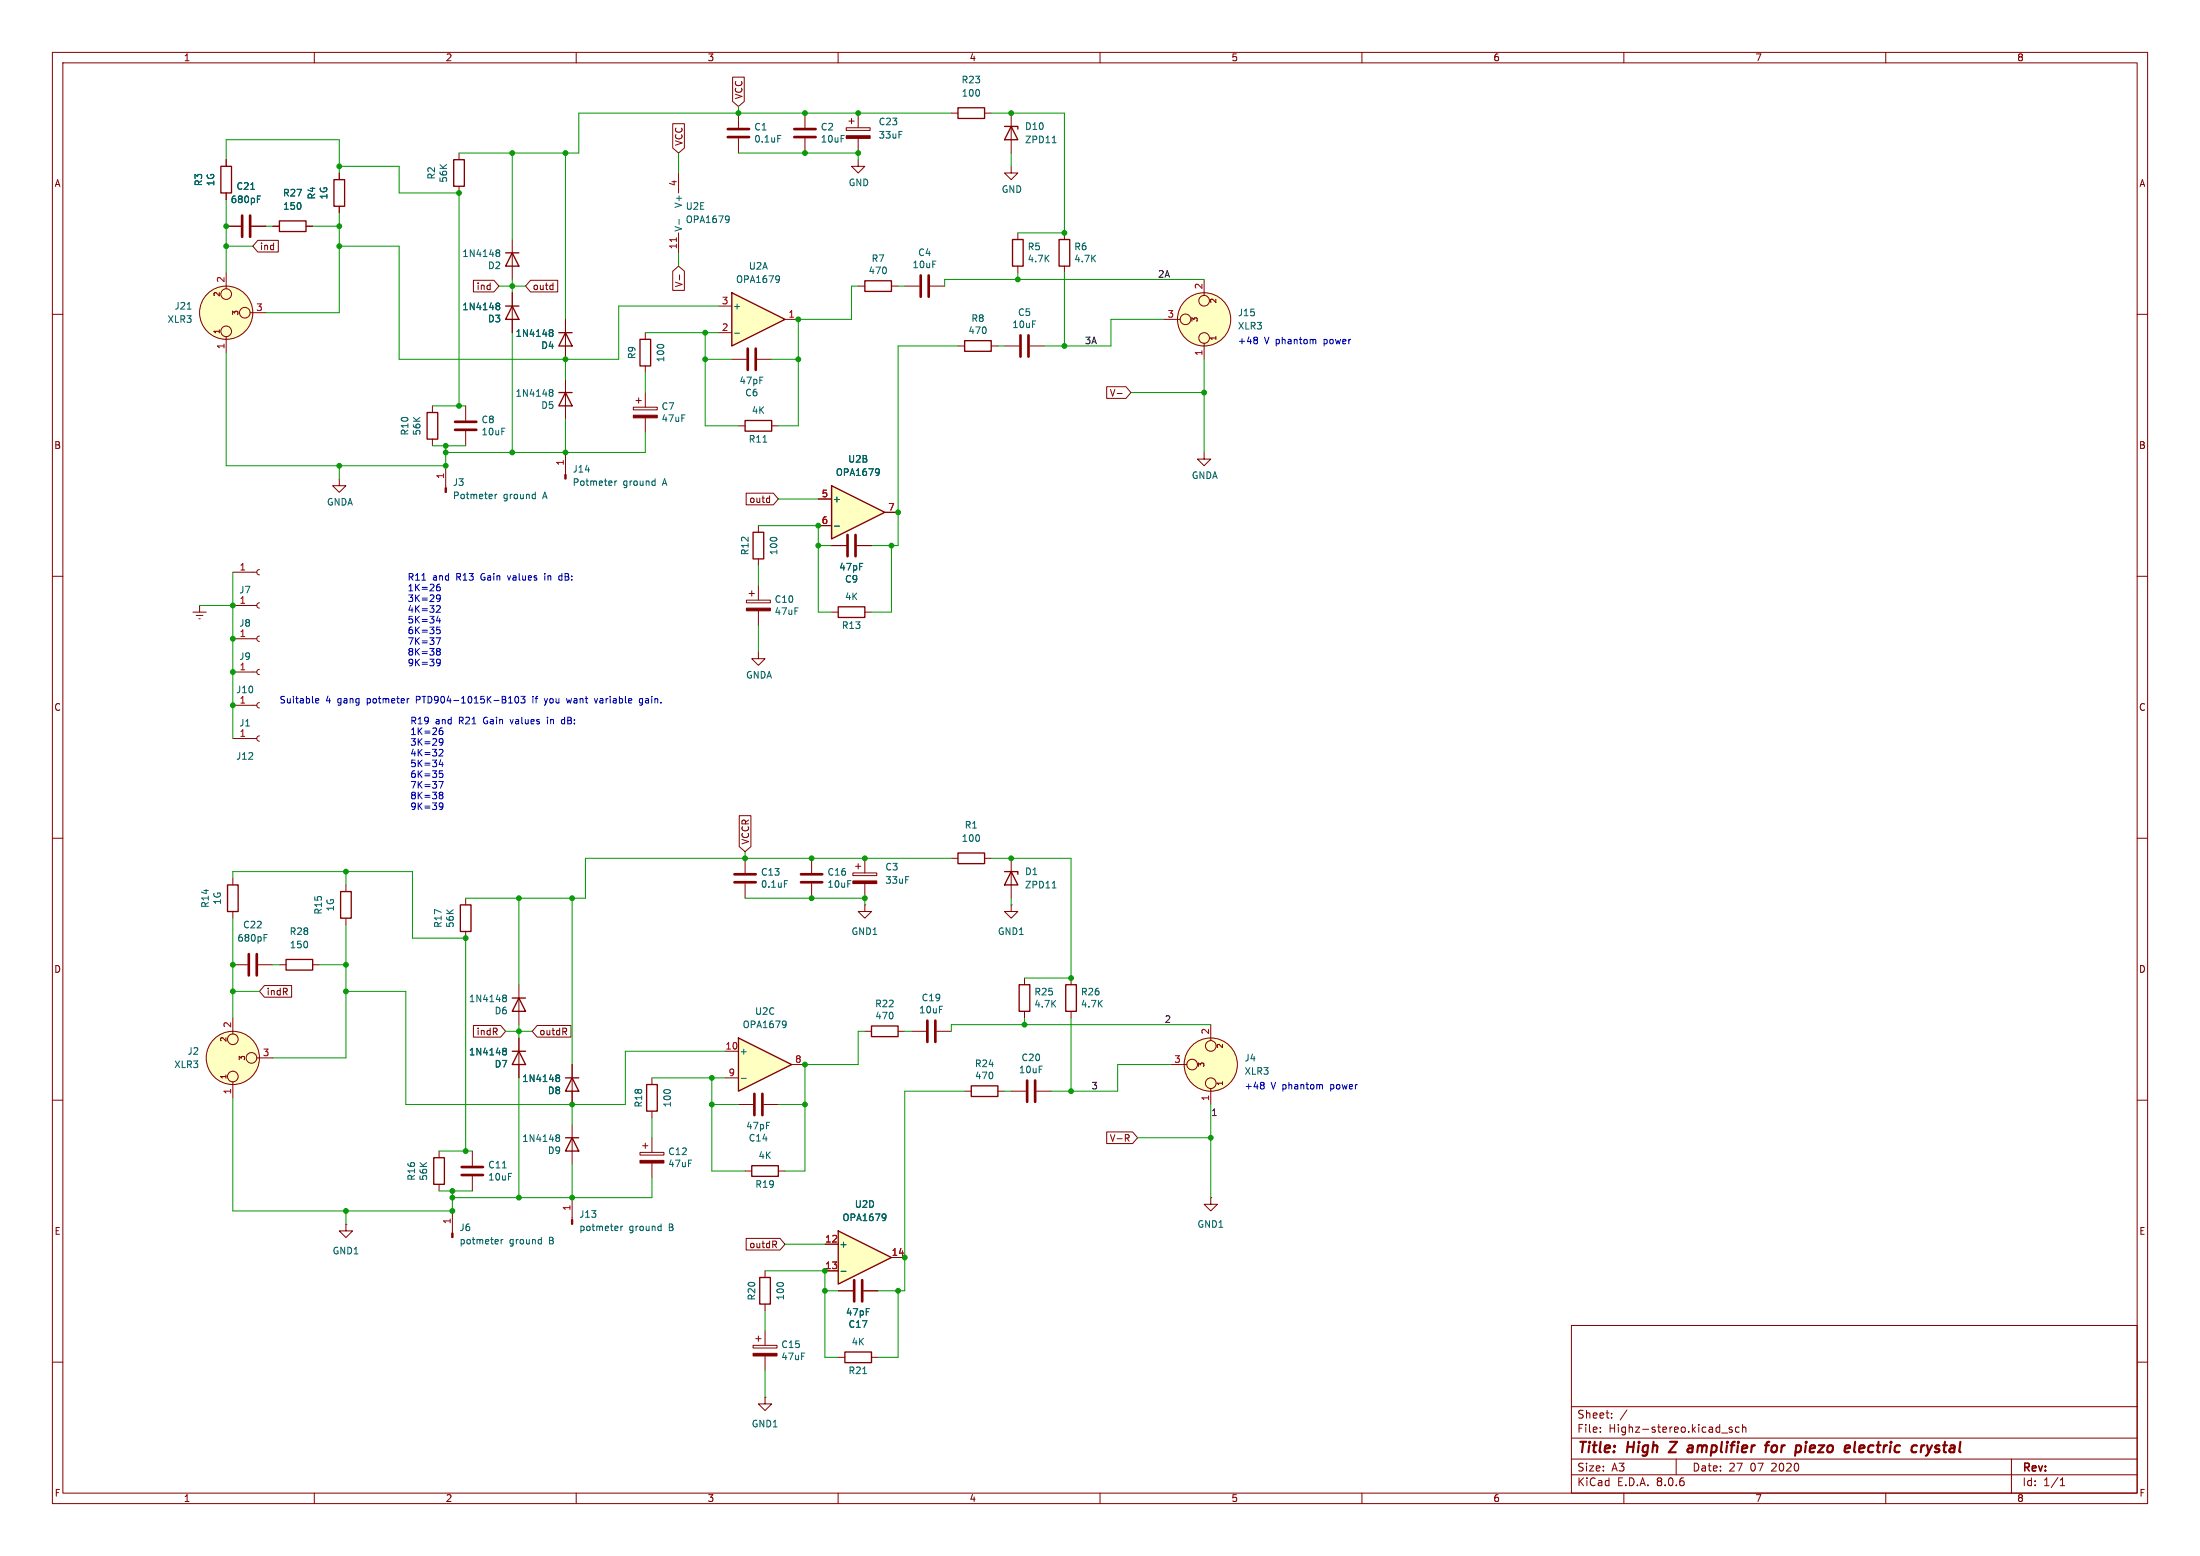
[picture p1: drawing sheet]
<svg xmlns="http://www.w3.org/2000/svg" width="420mm" height="297mm" viewBox="0 0 420 297" stroke-linecap="round" stroke-linejoin="round" font-family="sans-serif">
<g fill="none" stroke="#840000" stroke-width=".19">
<path d="M10 10h400v277h-400zM12 12h396v273h-396zM60 10v2M110 10v2M160 10v2M210 10v2M260 10v2M310 10v2M360 10v2M87.6 29.2v1.3M87.6 35.6v1.2M10 60h2"/>
<path d="M97.8 45.7v7.6M97.8 55.9v7.6M408 60h2M120.9 77.7h4.6v.5h-4.6zM121.4 76.5h1M121.9 75.9v1.1M123.2 63.5v1.3M123.2 69.9v1.2M123.2 74.9v2.8M123.2 79.8v2.8M64.8 91.4v1.3h1.2l-1.2 1.3-1.3-1.3h1.3M141 81.3h1.2"/>
<path d="M147.3 81.3h1.3M10 110h2M36.8 116.8h2.6M37.5 117.5h1.2M38 118.1h.2M38.1 115.6v1.2M44.4 109.2h4.6M44.4 115.6h4.6M49.5 108.7l-.3 .2-.2 .3 .2 .4 .3 .1M49.5 115.1l-.3 .1-.2 .4 .2 .3 .3 .2M408 110h2M44.4 121.9h4.6"/>
<path d="M49.5 121.4l-.3 .2-.2 .3 .2 .4 .3 .1M10 160h2M408 160h2M10 210h2M141 210.8h2.8M145.8 210.8h2.8M408 210h2M142.2 223.5h1.3M148.6 223.5h1.3M10 260h2M143.8 256.8h4.5v.5h-4.5zM144.3 255.5h1"/>
<path d="M144.8 255v1M146 242.6v1.2M146 248.9v1.3M146 254v2.8M146 258.8v2.8M160 246.4h2.8M160 259.1h1.3M164.8 246.4h2.8M166.4 259.1h1.2M300 253h108v32h-108zM408 260h2M146 266.7v1.3h1.3l-1.3 1.2-1.2-1.2h1.2"/>
<path d="M146 266.7h.1M300 278.5h108M300 274.5h108M300 268.5h108M305.5 273.2v.2M305.5 272.5v.1M307.7 270.5v.2M307.7 269.8v.1M310.6 269.1l-1.3 1.9M320 278.5v3M328.7 273.5h1.1M330.7 272.5l-.4-.1-.2 .2 .1 .2 .5 .2v.3h-.6"/>
<path d="M332 272.5l-.4-.1-.3 .3 .1 .6h.6M332.7 272.5l.2-.1 .3 .1 .1 .9M332.7 271.9v1.5M384 278.5v6.5M60 285v2M110 285v2M160 285v2M210 285v2M260 285v2M300 281.5h108M310 285v2M360 285v2"/>
<path d="M393.3 283.6h.9M393.3 282.5l.4-.4v1.5"/>
</g>
<g fill="none" stroke="#840000" stroke-width=".4">
<path d="M320.2 275.2l-1.6 2h1.3M322.5 275.9l.6 .1M323.1 277.1l-.7 .1M323.2 276.3l-.7 .1M336.9 275.9h.8M337.8 275.2l-.4 .1-.1 .2-.2 1.7M338.9 275.9a.62 .62 0 0 0-.7 .4v.7a.52 .52 0 0 0 .8 .1M344.7 275.9l-.1 1.3M344.8 275.2v.2M355.7 275.9l-.6 .1-.2 .9 .2 .3h.4M355.9 276.3l-1 .2M367.4 275.9l-.4 .1"/>
<path d="M367.9 275.9l.3 1.3M368.2 277.2l-.3 .5-.3 .2M368.8 275.9l-.6 1.3"/>
</g>
<path d="M86.6 30.5h2v5.1h-2zM96.5 48.3h2.6M96.5 58.4h2.6M97.8 48.3l1.3 2.5h-2.6zM97.8 58.4l1.3 2.6h-2.6zM122.2 64.8h2v5.1h-2zM142.2 80.3h5.1v2h-5.1zM143.5 222.5h5.1v2h-5.1zM145 243.8h2.1v5.1h-2.1zM161.3 258.1h5.1v2h-5.1z" fill="none" stroke="#840000" stroke-width=".25"/>
<path d="M94.8 48.2h.1M94.8 47.8l.4-.1 .1 .1 .1 .2-.2 .2M94.8 57.9h.4l.1 .1 .1 .2-.2 .2M94.8 58.3l.1 .1M94.9 48.2h.3M94.9 48.2l-.1 .1M94.9 58.4h.3M94.9 58.4l-.1 .1M95.2 48.2l.2 .3-.1 .3-.1 .2-.4-.1M95.2 58.4l.2 .2-.1 .4-.1 .1h-.4M145.7 84.4h.7M164.7 262.2h.7" fill="none" stroke="#006464" stroke-width=".19"/>
<g fill="#840000" stroke="#840000" stroke-width=".19">
<path d="M120.9 79.2h4.6v.6h-4.6z"/>
<path d="M143.8 258.3h4.5v.5h-4.5z"/>
</g>
<path d="M144 208.8v4.1M145.5 208.8v4.1M163.1 244.3v4.1M164.6 244.3v4.1" fill="none" stroke="#840000" stroke-width=".51"/>
<path d="M160 234.9l10.2 5.1-10.2 5.1z" fill="#ffffc2"/>
<g fill="none" stroke="#840000" stroke-width=".25">
<path d="M42.2 31.8h2v5h-2zM63.8 34.3h2v5.1h-2zM182.9 20.6h5.1v2h-5.1zM191.8 24.1h2.5v.5M193 24.1l1.3 2.6h-2.5zM53.3 42.2h5.1v2h-5.1zM165.1 53.6h5.1v2h-5.1zM193.3 45.7h2v5.1h-2zM202.2 45.7h2v5.1h-2zM81.5 78.7h2.1v5.1h-2.1zM106.7 63.5h2.5M106.7 74.9h2.5"/>
<path d="M107.9 63.5l1.3 2.5h-2.5zM107.9 74.9l1.3 2.6h-2.5zM184.1 65h5.1v2.1h-5.1zM143.8 101.6h2v5.1h-2zM65 170.2h2.1v5.1h-2.1zM107.9 217.2h2.6M109.2 217.2l1.3 2.5h-2.6zM82.8 221h2v5.1h-2zM160 234.9l10.2 5.1-10.2 5.1z"/>
</g>
<g fill="none" stroke="#840000" stroke-width=".19">
<path d="M43.2 30.5v1.3M43.2 36.8v1.3M64.8 33v1.3M64.8 39.4v1.2M129.5 33v3.8M141 21.6v2.8M141 26.4v2.8M153.7 21.6v2.8M153.7 26.4v2.8M161.5 24.4h4.6v.5h-4.6zM162.1 23.1h1M162.6 22.6v1"/>
<path d="M163.8 30.5v1.3h1.3l-1.3 1.2-1.2-1.2h1.2M163.8 21.6v2.8M163.8 26.4v2.8M181.6 21.6h1.3M188 21.6h1.2M193 31.8v1.2h1.3l-1.3 1.3-1.2-1.3h1.2M193 21.6v7.6M43.2 52.1v3M43.2 43.2h2.8M47.8 59.7h3M48 43.2h2.8M52.1 43.2h1.2"/>
<path d="M58.4 43.2h1.3M129.5 44.5v3.8M163.8 54.6h1.3M170.2 54.6h1.2M172.7 54.6h2.8M177.5 54.6h2.8M194.3 44.5v1.2M194.3 50.8v1.3M203.2 44.5v1.2M203.2 50.8v1.3M229.9 53.3v3.1M43.2 64.3v3"/>
<path d="M82.5 77.5v1.2M88.9 77.5v2.8M107.9 61v7.6M107.9 72.4v7.6M182.9 66h1.2M189.2 66h1.3M191.8 66h2.8M196.6 66h2.8M222.2 61h3.1M229.9 65.5v3.1M82.5 83.8v1.3M88.9 82.3v2.8"/>
<path d="M229.9 86.4v1.2h1.2l-1.2 1.3-1.3-1.3h1.3M144.8 100.3v1.3M144.8 106.7v1.3M158.7 104.1h2.8M163.6 104.1h2.8M66 168.9v1.3M66 175.3v1.2M231.1 195.6v3M83.8 219.7v1.3M109.2 214.6v7.6M193 208.3h2.8M197.9 208.3h2.8"/>
<path d="M223.5 203.2h3.1M231.1 207.8v3M66 233.7v1.2h1.3l-1.3 1.3-1.2-1.3h1.2M66 233.7h.1M83.8 226.1v1.2M86.4 231.1v4.3M157.5 237.5h2.5M231.1 228.6v1.3h1.3l-1.3 1.2-1.2-1.2h1.2M231.1 228.6h.1M157.5 242.6h2.5M170.2 240h2.5"/>
<circle cx="43.2" cy="59.7" r="5.1"/>
<circle cx="43.2" cy="56.1" r="1.02"/>
<circle cx="46.7" cy="59.7" r="1.02"/>
<circle cx="229.9" cy="57.4" r="1.02"/>
<circle cx="43.2" cy="63.2" r="1.02"/>
<circle cx="226.3" cy="61" r="1.02"/>
<circle cx="229.9" cy="61" r="5.1"/>
<circle cx="229.9" cy="64.5" r="1.02"/>
<circle cx="231.1" cy="199.6" r="1.02"/>
<circle cx="227.6" cy="203.2" r="1.02"/>
<circle cx="231.1" cy="203.2" r="5.1"/>
<circle cx="231.1" cy="206.8" r="1.02"/>
</g>
<g fill="none" stroke="#006464" stroke-width=".19">
<path d="M47.9 36.1h.7M49.1 38h.5M49.1 37.4h.6M148.5 25.9h.6M200.9 27.2h.7M35.8 59h.7M129.6 41.9v.9M139 41.2l.2 .3-.2 .9M139.2 41.8l-.2 .2M105 63.4l.1 .1M105 63l.3-.1 .2 .2 .1 .1-.3 .3M105 74.4h.3l.2 .1 .1 .2-.3 .2"/>
<path d="M105 74.9h.1M105.1 63.5h.2M105.1 63.5h-.1M105.1 74.9h.2M105.1 74.9l-.1 .1M105.3 63.5l.3 .2-.1 .4-.2 .1-.3-.1M105.3 74.9l.3 .3-.1 .3-.2 .1h-.3M106.2 217.1l.2 .1M106.2 216.7l.4-.1 .2 .1v.2l-.2 .3M106.4 217.2h.2M106.4 217.2h-.2M106.6 217.2l.2 .2v.4l-.2 .1-.4-.1"/>
<path d="M95.7 236.6v.8M96 236.6l-.3 .2M103.2 236.6h.1M103.3 236.2v1.2M103.3 237.4h-.1M168.9 231.7l.2 .3-.2 .9M169.1 232.3l-.2 .2M160.5 242.7h1"/>
</g>
<g fill="none" stroke="#840000" stroke-width=".51">
<path d="M138.9 26.2h4.1M138.9 24.6h4.1M151.6 26.2h4.1M151.6 24.6h4.1M46.2 41.1v4.1M47.8 41.1v4.1M175.8 52.6v4M177.3 52.6v4M194.8 64v4.1M196.3 64v4.1M86.9 82h4M86.9 80.5h4"/>
<path d="M161.8 102.1v4.1M163.3 102.1v4.1M196.1 206.2v4.1M197.6 206.2v4.1"/>
</g>
<path d="M129.1 45.4v.7" fill="none" stroke="#a90000" stroke-width=".19"/>
<g fill="#ffffc2" stroke="#ffffc2" stroke-width=".19">
<circle cx="231.1" cy="203.2" r="5.1"/>
<circle cx="43.2" cy="59.7" r="5.1"/>
<circle cx="229.9" cy="61" r="5.1"/>
</g>
<g fill="#840000" stroke="#840000" stroke-width=".19">
<path d="M161.5 25.9h4.6v.5h-4.6z"/>
<path d="M86.2 235.4h.3v.8h-.3z"/>
</g>
<path d="M139.7 55.9l10.2 5.1-10.2 5z" fill="#ffffc2"/>
<path d="M139.7 55.9l10.2 5.1-10.2 5z" fill="none" stroke="#840000" stroke-width=".25"/>
<path d="M137.2 58.4h2.5M137.2 63.5h2.5M149.9 61h2.5M90.2 219.7v2.8M90.2 224.5v2.8" fill="none" stroke="#840000" stroke-width=".19"/>
<path d="M148.6 52.6l.2 .3-.2 .9M148.8 53.2l-.2 .2M140.2 63.6h1M95.9 222.9h.7" fill="none" stroke="#006464" stroke-width=".19"/>
<path d="M88.1 224.3h4.1M88.1 222.8h4.1" fill="none" stroke="#840000" stroke-width=".51"/>
<path d="M158.7 92.7l10.2 5.1-10.2 5.1z" fill="#ffffc2"/>
<g fill="none" stroke="#840000" stroke-width=".25">
<path d="M158.7 92.7l10.2 5.1-10.2 5.1zM160 115.8h5.1v2.1h-5.1zM87.9 172.7h2v5.1h-2zM182.9 162.8h5.1v2h-5.1zM54.6 183.1h5.1v2.1h-5.1zM97.8 190.5h2.5M99.1 190.5l1.2 2.5h-2.5zM194.6 188h2v5h-2zM203.5 188h2v5h-2zM97.8 200.7h2.5M99.1 200.7l1.2 2.5h-2.5zM107.9 205.7h2.6"/>
<path d="M109.2 205.7l1.3 2.6h-2.6zM123.4 207h2.1v5.1h-2.1zM185.4 207.3h5.1v2h-5.1z"/>
</g>
<g fill="none" stroke="#840000" stroke-width=".19">
<path d="M139.7 68.6h2.8M144.5 68.6h2.8M85.1 88.9v4.2M107.9 86.4v4.2M156.2 95.3h2.5M168.9 97.8h2.5M142.5 114.6h4.6v.5h-4.6zM143 113.3h1M143.5 112.8v1M144.8 111.8v2.8M144.8 116.6v2.8M156.2 100.3h2.5"/>
<path d="M158.7 116.8h1.3M165.1 116.8h1.3M44.4 128.3h4.6M44.4 134.6h4.6M49.5 127.8l-.3 .1-.2 .4 .2 .3 .3 .2M49.5 134.1l-.3 .2-.2 .3 .2 .4 .3 .1M44.4 141h4.6M49.5 140.5l-.3 .1-.2 .4 .2 .3 .3 .2M88.9 171.5v1.2M88.9 177.8v1.3M142.2 163.8v2.8M142.2 168.7v2.8"/>
<path d="M154.9 163.8v2.8M154.9 168.7v2.8M162.8 166.6h4.6v.5h-4.6zM163.3 165.4h1M163.8 164.8v1.1M165.1 172.7v1.3h1.3l-1.3 1.3-1.3-1.3h1.3M165.1 172.7h.1M165.1 163.8v2.8M165.1 168.7v2.8M181.6 163.8h1.3M188 163.8h1.2M193 172.7v1.3h1.3l-1.3 1.3-1.2-1.3h1.2"/>
<path d="M193 172.7h.1M44.4 184.2h2.8M44.4 194.3v3.1M49.3 184.2h2.8M53.3 184.2h1.3M59.7 184.2h1.3M99.1 188v7.6M99.1 198.1v7.6M195.6 186.7v1.3M195.6 193v1.3M204.5 186.7v1.3M204.5 193v1.3"/>
<path d="M44.4 206.5v3.1M49 201.9h3.1M109.2 203.2v7.6M122.2 220h4.5v.5h-4.5zM122.7 218.7h1M123.2 218.2v1M124.5 205.7v1.3M124.5 212.1v1.3M124.5 217.2v2.8M184.1 208.3h1.3M190.5 208.3h1.3M109.2 228.6v4.2"/>
<path d="M124.5 222v2.8"/>
<circle cx="44.4" cy="198.4" r="1.02"/>
<circle cx="44.4" cy="201.9" r="5.1"/>
<circle cx="44.4" cy="205.5" r="1.02"/>
<circle cx="48" cy="201.9" r="1.02"/>
</g>
<g fill="none" stroke="#006464" stroke-width=".19">
<path d="M94.5 94.3v.9M94.9 94.3l-.4 .3M102.1 94.3l.1 .1M102.2 93.9v1.3M102.2 95.1l-.1 .1M117.4 91.8v.9M117.7 91.8l-.3 .2M124.9 91.8l.2 .1M125.1 91.4v1.3M125.1 92.6l-.2 .1M167.6 89.5l.3 .2-.2 .9M167.9 90l-.3 .3"/>
<path d="M159.3 100.4h.9M50.4 179h.4M50.4 178.4h.6M149.7 168.1h.7M96.1 190l.3-.1 .2 .2 .1 .1-.3 .3M96.1 190.4l.1 .1M96.2 190.5h.2M96.2 190.5h-.1M96.4 190.5l.3 .2-.1 .4-.2 .1-.3-.1M96.1 200.6h.1M96.1 200.2l.3-.1 .2 .1 .1 .2-.3 .2M96.2 200.6h.2"/>
<path d="M96.2 200.6l-.1 .1M96.4 200.6l.3 .3-.1 .3-.2 .2-.3-.1M106.2 205.2h.4l.2 .1v.2l-.2 .2M106.2 205.7h.2M106.4 205.7h.2M106.4 205.7l-.2 .1M106.6 205.7l.2 .3v.3l-.2 .1h-.4M118.5 234v.9M118.9 234l-.4 .3M126.1 234l.1 .1M126.2 233.6v1.3M126.2 234.8l-.1 .1"/>
</g>
<path d="M142.7 66.5v4.1M144.3 66.5v4.1M140.2 168.4h4.1M140.2 166.9h4.1M152.9 168.4h4.1M152.9 166.9h4.1M47.5 182.1v4.1M49 182.1v4.1" fill="none" stroke="#840000" stroke-width=".51"/>
<g fill="#840000" stroke="#840000" stroke-width=".19">
<path d="M109.1 232.8h.2v.9h-.2z"/>
<path d="M162.8 168.1h4.6v.6h-4.6z"/>
<path d="M142.5 116.1h4.6v.5h-4.6z"/>
<path d="M85 93.1h.2v.9h-.2z"/>
<path d="M122.2 221.5h4.5v.5h-4.5z"/>
<path d="M107.8 90.6h.3v.8h-.3z"/>
</g>
<circle cx="44.4" cy="201.9" r="5.1" fill="#ffffc2" stroke="#ffffc2" stroke-width=".19"/>
<path d="M141 198.1l10.1 5.1-10.1 5.1z" fill="#ffffc2"/>
<path d="M43.4 168.9h2.1v5.1h-2.1zM191.8 166.4h2.5v.5M193 166.4l1.3 2.5h-2.5zM141 198.1l10.1 5.1-10.1 5.1zM166.4 195.8h5v2.1h-5z" fill="none" stroke="#840000" stroke-width=".25"/>
<g fill="none" stroke="#840000" stroke-width=".19">
<path d="M139.9 14.7h2.2v4.7l-1.1 .9-1.1-.9zM43.2 30.5v1.3M43.2 36.8v1.3M64.8 33v1.3M64.8 39.4v1.2M128.4 23.6h2.3v4.7l-1.2 .9-1.1-.9zM43.2 43.2h2.8M48 43.2h2.8M49.2 45.9h3.9v2.2h-3.9l-.9-1.1zM52.1 43.2h1.2M58.4 43.2h1.3M90.4 53.5h3.9l.9 1.1-.9 1.1h-3.9z"/>
<path d="M97.8 55.9v2.5M101.3 53.5h5.2v2.2h-5.2l-1-1.1zM105.4 54.4l.2 .1M105.6 54v1.3M105.6 55.2l-.2 .1M128.4 51.8l1.1-1 1.2 1v3.6h-2.3zM129.7 52.5v.9M97.8 61v2.5M107.9 61v2.5M107.9 66v2.6M211.3 73.8h3.6l1 1.1-1 1.1h-3.6zM213.3 75.1h.9"/>
<path d="M142.4 94.1h5.2l1 1.2-1 1.1h-5.2zM146.8 95.1h.1M146.9 94.7v1.2M146.9 95.9h-.1M156.2 95.3h2.5M168.9 97.8h2.5M156.2 100.3h2.5M158.7 104.1h2.8M163.6 104.1h2.8M144.8 124.5v1.2h1.2l-1.2 1.3-1.3-1.3h1.3M141.1 155.7h2.3v5.9l-1.2 1-1.1-1zM44.4 167.6v1.3"/>
<path d="M44.4 174v1.3M193 163.8v7.7M50.5 188.1h5.2v2.2h-5.2l-1-1.1zM90.4 195.7h5.2l.9 1.2-.9 1.1h-5.2zM99.1 198.1v2.6M102.6 195.7h6.4v2.3h-6.4l-1-1.1zM107.7 196.9l.5 .6M108.1 196.4v.4M165.1 196.9h1.3M171.4 196.9h1.3M174 196.9h2.8M178.8 196.9h2.8"/>
<path d="M99.1 203.2v2.5M109.2 203.2v2.5M109.2 208.3v2.5M138.4 200.7h2.6M138.4 205.7h2.6M151.1 203.2h2.6M211.3 216.1h4.9l1 1.1-1 1.1h-4.9zM215.1 217.2l.5 .6M215.3 216.6l.3 .2-.1 .3-.2 .1M142.4 236.4h6.5l1 1.1-1 1.1h-6.5zM147.8 237.6l.4 .6M148.2 237v.4"/>
<path d="M157.5 237.5h2.5M157.5 242.6h2.5M160 246.4h2.8M164.8 246.4h2.8M170.2 240h2.5"/>
</g>
<g fill="none" stroke="#006464" stroke-width=".19">
<path d="M47.9 36.1h.7M49.1 38h.5M49.1 37.4h.6M94.8 58.3l.1 .1M94.8 57.9h.4l.1 .1 .1 .2-.2 .2M94.9 58.4h.3M94.9 58.4l-.1 .1M95.2 58.4l.2 .2-.1 .4-.1 .1h-.4M105 63.4l.1 .1M105 63l.3-.1 .2 .2 .1 .1-.3 .3M105.1 63.5h.2M105.1 63.5h-.1"/>
<path d="M105.3 63.5l.3 .2-.1 .4-.2 .1-.3-.1M167.6 89.5l.3 .2-.2 .9M167.9 90l-.3 .3M159.3 100.4h.9M200.9 169.5h.7M149.8 194.9l.3 .2-.2 .9M150.1 195.4l-.3 .3M96.1 200.6h.1M96.1 200.2l.3-.1 .2 .1 .1 .2-.3 .2M96.2 200.6h.2M96.2 200.6l-.1 .1M96.4 200.6l.3 .3-.1 .3-.2 .2-.3-.1"/>
<path d="M106.2 205.2h.4l.2 .1v.2l-.2 .2M106.2 205.7h.2M106.4 205.7h.2M106.4 205.7l-.2 .1M106.6 205.7l.2 .3v.3l-.2 .1h-.4M141.5 205.8h1M168.9 231.7l.2 .3-.2 .9M169.1 232.3l-.2 .2M160.5 242.7h1"/>
</g>
<path d="M177 194.8v4.1M178.6 194.8v4.1" fill="none" stroke="#840000" stroke-width=".51"/>
<g fill="none" stroke="#0000c2" stroke-width=".19">
<path d="M239.6 64.4h.3l.2 .2-.3 .3M239.6 64.9h.2M239.8 64.9l.3 .2v.3l-.3 .2h-.2M251 64.8l.2 .2v.6M80.5 110.7h.8M83.4 112.1l.4-.1 .3 .2-.2 .5-.3 .1-.2-.1M83.4 113.7l.4-.1 .3 .2a.84 .84 0 0 1-.4 1h-.3M83.4 115.7l.4-.1 .3 .4-.8 .9h.8M83.4 119.7h.6M83.6 117.6l-.3 .9h.8M83.7 111.5l-.3 .3M83.9 118.1v.8"/>
<path d="M84.1 114.1l-.3 .2-.4-.1M104 109.5v.1M104 109.9v.8M107.2 109.9h-.3l-.2 .2v.5l.5 .1M60.3 133.8l.6-.2-.1-.2-.4-.1-.1 .2v.6h.5M78.1 133.3l-.2 .1M83.3 121.7h.8l-.5 1.3M83.4 120.2h.4l.3 .2-.2 .5h-.5M83.4 123.9l.2-.1h.3l.2 .3-.3 .2M83.4 125.9l.4-.1 .3 .3a.84 .84 0 0 1-.4 1h-.3M83.4 124.2l.2 .1M83.6 124.3h.2"/>
<path d="M83.6 124.3l-.2 .1M83.8 124.3l.3 .3-.1 .3-.2 .1-.4-.1M83.9 139.5l.4-.1 .3 .3-.2 .5h-.3l-.2-.1M84.1 126.4l-.3 .2-.4-.1M84.2 138.9l-.3 .3M97.1 134.2h.7M97.3 133.1l.1-.2v1.3M98.5 133l.1-.1a.68 .68 0 0 1 .4 .7 .68 .68 0 0 1-.4 .6 .84 .84 0 0 1-.1-1.2zM99.4 132.9h.8l-.4 .5 .4 .1v.6l-.2 .1-.6-.1M101.7 132.9v.1M101.7 133.3v.9M103.9 133.3l.3 .9"/>
<path d="M104.2 134.2l-.3 .4M104.5 136.9v.1M104.5 137.3v.9M104.5 133.3l-.3 .9M107.7 137.3h-.3l-.2 .3v.4l.5 .2M108.1 133.3l.3 .9 .2-.6 .3 .6M113.5 133.3l.3 .9 .3-.9M122.7 133.4l-.4-.1-.2 .3 .1 .5h.5M122.7 133.3v1.1l-.3 .2h-.3M83.8 149.2h.8l-.5 1.2M83.9 141.1l.4-.1 .3 .2a.84 .84 0 0 1-.4 1.1h-.2M83.9 143.1l.4-.1 .3 .4-.8 .9h.8"/>
<path d="M83.9 147.7l.4-.1 .3 .2-.2 .5h-.5M83.9 151.3l.2-.1 .3 .1 .2 .2-.3 .3M83.9 153.4l.4-.1 .3 .2a.84 .84 0 0 1-.4 1h-.2M83.9 147.1h.6M83.9 151.6l.2 .2M84.1 151.8h.2M84.1 151.8l-.2 .1M84.1 145l-.3 .9h.8M84.3 151.8l.3 .2-.1 .4-.2 .1-.4-.1M84.4 145.5v.8M84.6 141.5l-.3 .3-.4-.1M84.6 153.8l-.3 .2-.4-.1"/>
<path d="M240.9 206.6l.3 .1 .1 .1-.2 .3M240.9 207.1h.2M241.1 207.1l.2 .3v.2l-.2 .3h-.2M252.3 207l.2 .2v.7"/>
</g>
<g fill="none" stroke="#009600" stroke-width=".19">
<path d="M43.2 30.5v-3.8h21.6v6.3M43.2 38.1v14M64.8 31.8h11.4v5h11.4v40.7M97.8 29.2v16.5M107.9 29.2v31.8M129.5 29.2v3.8M141 29.2h22.8v1.3M141 20.3v1.3M181.6 21.6h-71.1v7.6h-22.9M189.2 21.6h14v22.9h-8.9M193 29.2v2.6M43.2 47h5.1"/>
<path d="M50.8 43.2h1.3M59.7 43.2h5.1M64.8 40.6v19.1h-14M64.8 47h11.4v21.6h41.9v-10.2h19.1M95.2 54.6h5.1M97.8 53.3v2.6M129.5 48.3v2.5M163.8 54.6h-1.2v6.4h-10.2v20.3h-3.8M171.4 54.6h1.3M194.3 52.1v1.2M203.2 52.1v13.9M229.9 53.3h-49.6v1.3"/>
<path d="M43.2 67.3v21.6h41.9v-3.8M82.5 77.5h6.4M97.8 63.5v22.9M107.9 68.6v3.8M123.2 71.1v3.8M123.2 63.5h14M134.6 63.5v17.8h6.4M134.6 68.6h5.1M147.3 68.6h5.1M182.9 66h-11.5v38.1h-5M190.5 66h1.3M215.9 74.9h14"/>
<path d="M222.2 61h-10.1v5h-12.7M229.9 68.6v17.8M64.8 88.9v2.5M82.5 85.1h6.4M107.9 80v6.4M123.2 82.6v3.8h-38.1M148.6 95.3h7.6M38.1 115.6h6.3M44.4 109.2v31.8M144.8 100.3h11.4v16.5h2.5M144.8 108v3.8M144.8 119.4v5.1"/>
<path d="M156.2 104.1h2.5M170.2 104.1v12.7h-3.8M44.4 167.6v-1.2h34.3v12.7h10.2v40.6M44.4 175.3v19M66 166.4v2.5M66 176.5v25.4h-13.9M99.1 171.5v16.5M109.2 171.5v31.7M142.2 171.5h22.9v1.2M142.2 162.6v1.2M181.6 163.8h-69.8v7.7h-22.9M189.2 163.8h15.3v22.9h-8.9"/>
<path d="M193 171.5v1.2M44.4 189.2h5.1M52.1 184.2h1.2M61 184.2h5M66 189.2h11.5v21.6h41.9v-10.1h19M96.5 196.9h5.1M99.1 195.6v2.5M165.1 196.9h-1.3v6.3h-10.1v20.3h-3.8M172.7 196.9h1.3M195.6 194.3v1.3M204.5 194.3v14M231.1 195.6h-49.5v1.3"/>
<path d="M44.4 209.6v21.5h42v-3.8M83.8 219.7h6.4M99.1 205.7v22.9M109.2 210.8v3.8M124.5 213.4v3.8M124.5 205.7h13.9M135.9 210.8h5.1M135.9 205.7v17.8h6.3M148.6 210.8h5.1M184.1 208.3h-11.4v38.1h-5.1M191.8 208.3h1.2M217.2 217.2h13.9"/>
<path d="M223.5 203.2h-10.1v5.1h-12.7M231.1 210.8v17.8M66 231.1v2.6M83.8 227.3h6.4M109.2 222.2v6.4M124.5 224.8v3.8h-38.1M149.9 237.5h7.6M146 242.6h11.5v16.5h2.5M146 250.2v3.8M157.5 246.4h2.5M171.4 246.4v12.7h-3.8M146 261.6v5.1"/>
</g>
<g fill="#009600" stroke="#009600" stroke-width=".19">
<circle cx="109.2" cy="171.5" r=".46"/>
<circle cx="88.9" cy="179.1" r=".46"/>
<circle cx="44.4" cy="134.6" r=".46"/>
<circle cx="66" cy="184.2" r=".46"/>
<circle cx="99.1" cy="171.5" r=".46"/>
<circle cx="44.4" cy="184.2" r=".46"/>
<circle cx="44.4" cy="189.2" r=".46"/>
<circle cx="66" cy="166.4" r=".46"/>
<circle cx="85.1" cy="85.1" r=".46"/>
<circle cx="87.6" cy="77.5" r=".46"/>
<circle cx="107.9" cy="86.4" r=".46"/>
<circle cx="107.9" cy="68.6" r=".46"/>
<circle cx="107.9" cy="29.2" r=".46"/>
<circle cx="141" cy="21.6" r=".46"/>
<circle cx="153.7" cy="21.6" r=".46"/>
<circle cx="153.7" cy="29.2" r=".46"/>
<circle cx="97.8" cy="54.6" r=".46"/>
<circle cx="97.8" cy="29.2" r=".46"/>
<circle cx="97.8" cy="86.4" r=".46"/>
<circle cx="85.1" cy="86.4" r=".46"/>
<circle cx="85.1" cy="88.9" r=".46"/>
<circle cx="64.8" cy="47" r=".46"/>
<circle cx="64.8" cy="43.2" r=".46"/>
<circle cx="44.4" cy="121.9" r=".46"/>
<circle cx="44.4" cy="128.3" r=".46"/>
<circle cx="43.2" cy="43.2" r=".46"/>
<circle cx="43.2" cy="47" r=".46"/>
<circle cx="64.8" cy="88.9" r=".46"/>
<circle cx="44.4" cy="115.6" r=".46"/>
<circle cx="134.6" cy="68.6" r=".46"/>
<circle cx="134.6" cy="63.5" r=".46"/>
<circle cx="152.4" cy="61" r=".46"/>
<circle cx="194.3" cy="53.3" r=".46"/>
<circle cx="203.2" cy="44.5" r=".46"/>
<circle cx="203.2" cy="66" r=".46"/>
<circle cx="193" cy="21.6" r=".46"/>
<circle cx="163.8" cy="29.2" r=".46"/>
<circle cx="163.8" cy="21.6" r=".46"/>
<circle cx="87.6" cy="36.8" r=".46"/>
<circle cx="64.8" cy="31.8" r=".46"/>
<circle cx="142.2" cy="163.8" r=".46"/>
<circle cx="154.9" cy="163.8" r=".46"/>
<circle cx="171.4" cy="97.8" r=".46"/>
<circle cx="170.2" cy="104.1" r=".46"/>
<circle cx="193" cy="163.8" r=".46"/>
<circle cx="204.5" cy="186.7" r=".46"/>
<circle cx="195.6" cy="195.6" r=".46"/>
<circle cx="152.4" cy="68.6" r=".46"/>
<circle cx="156.2" cy="100.3" r=".46"/>
<circle cx="156.2" cy="104.1" r=".46"/>
<circle cx="165.1" cy="171.5" r=".46"/>
<circle cx="165.1" cy="163.8" r=".46"/>
<circle cx="229.9" cy="74.9" r=".46"/>
<circle cx="66" cy="189.2" r=".46"/>
<circle cx="86.4" cy="227.3" r=".46"/>
<circle cx="86.4" cy="228.6" r=".46"/>
<circle cx="86.4" cy="231.1" r=".46"/>
<circle cx="99.1" cy="228.6" r=".46"/>
<circle cx="66" cy="231.1" r=".46"/>
<circle cx="88.9" cy="219.7" r=".46"/>
<circle cx="153.7" cy="210.8" r=".46"/>
<circle cx="157.5" cy="246.4" r=".46"/>
<circle cx="157.5" cy="242.6" r=".46"/>
<circle cx="171.4" cy="246.4" r=".46"/>
<circle cx="153.7" cy="203.2" r=".46"/>
<circle cx="172.7" cy="240" r=".46"/>
<circle cx="154.9" cy="171.5" r=".46"/>
<circle cx="231.1" cy="217.2" r=".46"/>
<circle cx="204.5" cy="208.3" r=".46"/>
<circle cx="109.2" cy="228.6" r=".46"/>
<circle cx="135.9" cy="210.8" r=".46"/>
<circle cx="99.1" cy="196.9" r=".46"/>
<circle cx="135.9" cy="205.7" r=".46"/>
<circle cx="109.2" cy="210.8" r=".46"/>
</g>
<g font-size="2.8" fill="#840000">
<text x="301" y="277.9">Title:</text>
<text x="310.6" y="277.9">High</text>
<text x="319.6" y="277.9">Z</text>
<text x="323.9" y="277.9">amplifier</text>
<text x="339.5" y="277.9">for</text>
<text x="346" y="277.9">piezo</text>
<text x="356.3" y="277.9">electric</text>
<text x="369.8" y="277.9">crystal</text>
</g>
<g font-size="2.1" fill="#840000">
<text x="301" y="273.7">File:</text>
<text x="301" y="271">Sheet:</text>
<text x="307.1" y="273.7">Highz-stereo.kicad_sch</text>
<text x="301" y="281.1">Size:</text>
<text x="307.6" y="281.1">A3</text>
<text x="323" y="281.1">Date:</text>
<text x="330" y="281.1">27</text>
<text x="334.2" y="281.1">07</text>
<text x="338.3" y="281.1">2020</text>
<text x="386" y="281.3">Rev:</text>
<text x="301" y="283.9">KiCad</text>
<text x="308.7" y="283.9">E.D.A.</text>
<text x="316.3" y="283.9">8.0.6</text>
<text x="386" y="283.9">Id:</text>
<text x="390.1" y="283.9">1/1</text>
</g>
<g font-size="1.8" fill="#840000">
<text x="35" y="11.9">1</text>
<text x="85" y="11.9">2</text>
<text x="135" y="11.9">3</text>
<text x="185" y="11.9">4</text>
<text x="235" y="11.9">5</text>
<text x="285" y="11.9">6</text>
<text x="335" y="11.9">7</text>
<text x="385" y="11.9">8</text>
<text x="141.9" y="19.1" transform="rotate(-90 141.9 19.1)">VCC</text>
<text x="130.5" y="27.9" transform="rotate(-90 130.5 27.9)">VCC</text>
<text x="10.3" y="35.9">A</text>
<text x="408.3" y="35.9">A</text>
<text x="49.5" y="47.9">ind</text>
<text x="90.9" y="55.6">ind</text>
<text x="101.6" y="55.6">outd</text>
<text x="130.5" y="54.9" transform="rotate(-90 130.5 54.9)">V-</text>
<text x="211.8" y="75.9">V-</text>
<text x="10.3" y="85.9">B</text>
<text x="408.2" y="85.9">B</text>
<text x="142.9" y="96.2">outd</text>
<text x="10.3" y="135.9">C</text>
<text x="408.2" y="135.9">C</text>
<text x="143.2" y="161.3" transform="rotate(-90 143.2 161.3)">VCCR</text>
<text x="10.3" y="185.9">D</text>
<text x="408.2" y="185.9">D</text>
<text x="50.8" y="190.2">indR</text>
<text x="90.9" y="197.8">indR</text>
<text x="102.9" y="197.8">outdR</text>
<text x="211.8" y="218.1">V-R</text>
<text x="10.3" y="235.9">E</text>
<text x="142.9" y="238.4">outdR</text>
<text x="408.3" y="235.9">E</text>
<text x="10.3" y="285.9">F</text>
<text x="35" y="286.9">1</text>
<text x="85" y="286.9">2</text>
<text x="135" y="286.9">3</text>
<text x="185" y="286.9">4</text>
<text x="235" y="286.9">5</text>
<text x="285" y="286.9">6</text>
<text x="335" y="286.9">7</text>
<text x="385" y="286.9">8</text>
<text x="408.3" y="285.9">F</text>
</g>
<g font-size="1.8" fill="#006464">
<text x="183.5" y="16.1">R23</text>
<text x="183.5" y="18.6">100</text>
<text x="143.9" y="25.1">C1</text>
<text x="143.9" y="27.4">0.1uF</text>
<text x="156.6" y="25.1">C2</text>
<text x="156.6" y="27.4">10uF</text>
<text x="167.6" y="24.1">C23</text>
<text x="167.6" y="26.6">33uF</text>
<text x="195.6" y="27.5">ZPD11</text>
<text x="195.6" y="25">D10</text>
<text x="38.8" y="35.6" transform="rotate(-90 38.8 35.6)">R3</text>
<text x="41.1" y="35.6" transform="rotate(-90 41.1 35.6)">1G</text>
<text x="83.2" y="34.4" transform="rotate(-90 83.2 34.4)">R2</text>
<text x="85.5" y="35" transform="rotate(-90 85.5 35)">56K</text>
<text x="161.9" y="35.7">GND</text>
<text x="44" y="39">680pF</text>
<text x="45" y="36.4">C21</text>
<text x="53.9" y="37.7">R27</text>
<text x="54" y="40.2">150</text>
<text x="60.4" y="38.2" transform="rotate(-90 60.4 38.2)">R4</text>
<text x="62.7" y="38.2" transform="rotate(-90 62.7 38.2)">1G</text>
<text x="130.4" y="39.8" transform="rotate(-90 130.4 39.8)">V+</text>
<text x="130.8" y="40.2">U2E</text>
<text x="191.1" y="37">GND</text>
<text x="130.4" y="44.3" transform="rotate(-90 130.4 44.3)">V-</text>
<text x="130.8" y="42.8">OPA1679</text>
<text x="196.1" y="48">R5</text>
<text x="205" y="48">R6</text>
<text x="88.2" y="49.3">1N4148</text>
<text x="93.1" y="51.6">D2</text>
<text x="142.9" y="51.7">U2A</text>
<text x="165.7" y="52.5">470</text>
<text x="166.3" y="50.2">R7</text>
<text x="174.1" y="51.4">10uF</text>
<text x="175.2" y="49.1">C4</text>
<text x="196.1" y="50.3">4.7K</text>
<text x="205" y="50.3">4.7K</text>
<text x="33.2" y="59.3">J21</text>
<text x="88.2" y="59.4">1N4148</text>
<text x="139.8" y="59.3">+</text>
<text x="140.4" y="54.2">OPA1679</text>
<text x="31.9" y="61.8">XLR3</text>
<text x="93.1" y="61.7">D3</text>
<text x="98.3" y="64.5">1N4148</text>
<text x="184.8" y="64">470</text>
<text x="185.3" y="61.6">R8</text>
<text x="193.1" y="62.8">10uF</text>
<text x="194.2" y="60.5">C5</text>
<text x="236.2" y="63.1">XLR3</text>
<text x="236.2" y="60.6">J15</text>
<text x="103.2" y="66.8">D4</text>
<text x="121.5" y="68.7" transform="rotate(-90 121.5 68.7)">R9</text>
<text x="127" y="69.2" transform="rotate(-90 127 69.2)">100</text>
<text x="98.3" y="75.9">1N4148</text>
<text x="141.1" y="73.5">47pF</text>
<text x="142.2" y="75.8">C6</text>
<text x="78.2" y="83.2" transform="rotate(-90 78.2 83.2)">R10</text>
<text x="80.5" y="83.2" transform="rotate(-90 80.5 83.2)">56K</text>
<text x="91.8" y="81">C8</text>
<text x="91.8" y="83.3">10uF</text>
<text x="103.2" y="78.2">D5</text>
<text x="126.2" y="78.4">C7</text>
<text x="126.2" y="80.7">47uF</text>
<text x="143.4" y="79.2">4K</text>
<text x="142.8" y="84.7">R11</text>
<text x="161.8" y="88.5">U2B</text>
<text x="86.4" y="92.9">J3</text>
<text x="86.4" y="95.5">Potmeter</text>
<text x="96.1" y="95.5">ground</text>
<text x="103.8" y="95.5">A</text>
<text x="109.2" y="92.9">Potmeter</text>
<text x="109.2" y="90.4">J14</text>
<text x="118.9" y="92.9">ground</text>
<text x="126.6" y="92.9">A</text>
<text x="159.5" y="91">OPA1679</text>
<text x="227.4" y="91.6">GNDA</text>
<text x="62.3" y="96.7">GNDA</text>
<text x="158.9" y="96.1">+</text>
<text x="143.1" y="106.1" transform="rotate(-90 143.1 106.1)">R12</text>
<text x="148.6" y="106.1" transform="rotate(-90 148.6 106.1)">100</text>
<text x="45.6" y="113.5">J7</text>
<text x="160.1" y="109.1">47pF</text>
<text x="161.2" y="111.4">C9</text>
<text x="45.6" y="119.8">J8</text>
<text x="147.8" y="115.3">C10</text>
<text x="147.8" y="117.6">47uF</text>
<text x="161.2" y="114.8">4K</text>
<text x="160.6" y="120.2">R13</text>
<text x="45.6" y="126.2">J9</text>
<text x="142.3" y="129.7">GNDA</text>
<text x="45" y="132.5">J10</text>
<text x="45.6" y="138.9">J1</text>
<text x="45" y="145.2">J12</text>
<text x="183.5" y="160.9">100</text>
<text x="184.1" y="158.3">R1</text>
<text x="145.2" y="167.3">C13</text>
<text x="157.9" y="167.3">C16</text>
<text x="168.9" y="166.3">C3</text>
<text x="195.6" y="167.2">D1</text>
<text x="40.1" y="173.4" transform="rotate(-90 40.1 173.4)">R14</text>
<text x="42.4" y="172.8" transform="rotate(-90 42.4 172.8)">1G</text>
<text x="145.2" y="169.6">0.1uF</text>
<text x="157.9" y="169.6">10uF</text>
<text x="168.9" y="168.9">33uF</text>
<text x="195.6" y="169.8">ZPD11</text>
<text x="45.2" y="179.9">680pF</text>
<text x="46.3" y="177.4">C22</text>
<text x="55.2" y="178.7">R28</text>
<text x="61.6" y="174.7" transform="rotate(-90 61.6 174.7)">R15</text>
<text x="64" y="174.1" transform="rotate(-90 64 174.1)">1G</text>
<text x="84.5" y="177.2" transform="rotate(-90 84.5 177.2)">R17</text>
<text x="86.8" y="177.2" transform="rotate(-90 86.8 177.2)">56K</text>
<text x="162.5" y="178.7">GND1</text>
<text x="190.4" y="178.7">GND1</text>
<text x="55.2" y="181.2">150</text>
<text x="89.4" y="191.5">1N4148</text>
<text x="175.9" y="191.3">C19</text>
<text x="197.4" y="190.2">R25</text>
<text x="206.3" y="190.2">R26</text>
<text x="94.3" y="193.8">D6</text>
<text x="141.7" y="196.4">OPA1679</text>
<text x="144" y="193.9">U2C</text>
<text x="167" y="192.5">R22</text>
<text x="167" y="194.8">470</text>
<text x="175.4" y="193.6">10uF</text>
<text x="197.4" y="192.5">4.7K</text>
<text x="206.3" y="192.5">4.7K</text>
<text x="35.7" y="201.5">J2</text>
<text x="89.4" y="201.7">1N4148</text>
<text x="94.3" y="204">D7</text>
<text x="141.1" y="201.5">+</text>
<text x="186" y="203.9">R24</text>
<text x="194.9" y="202.7">C20</text>
<text x="237.5" y="202.8">J4</text>
<text x="33.2" y="204.1">XLR3</text>
<text x="99.6" y="206.7">1N4148</text>
<text x="104.5" y="209">D8</text>
<text x="186" y="206.2">470</text>
<text x="194.4" y="205.1">10uF</text>
<text x="237.5" y="205.3">XLR3</text>
<text x="122.8" y="211.5" transform="rotate(-90 122.8 211.5)">R18</text>
<text x="128.3" y="211.5" transform="rotate(-90 128.3 211.5)">100</text>
<text x="142.3" y="215.8">47pF</text>
<text x="99.6" y="218.2">1N4148</text>
<text x="104.5" y="220.5">D9</text>
<text x="127.5" y="220.7">C12</text>
<text x="142.8" y="218.1">C14</text>
<text x="144.7" y="221.4">4K</text>
<text x="79.4" y="225.5" transform="rotate(-90 79.4 225.5)">R16</text>
<text x="81.7" y="225.5" transform="rotate(-90 81.7 225.5)">56K</text>
<text x="93.1" y="223.2">C11</text>
<text x="93.1" y="225.5">10uF</text>
<text x="127.5" y="223">47uF</text>
<text x="144.1" y="226.9">R19</text>
<text x="110.5" y="232.6">J13</text>
<text x="160.7" y="233.3">OPA1679</text>
<text x="163.1" y="230.7">U2D</text>
<text x="63.4" y="239.6">GND1</text>
<text x="87.6" y="235.2">J6</text>
<text x="87.6" y="237.7">potmeter</text>
<text x="97.2" y="237.7">ground</text>
<text x="104.9" y="237.7">B</text>
<text x="110.5" y="235.2">potmeter</text>
<text x="120.1" y="235.2">ground</text>
<text x="127.8" y="235.2">B</text>
<text x="160.1" y="238.4">+</text>
<text x="228.5" y="234.5">GND1</text>
<text x="144.4" y="248.3" transform="rotate(-90 144.4 248.3)">R20</text>
<text x="149.9" y="248.3" transform="rotate(-90 149.9 248.3)">100</text>
<text x="161.4" y="251.3">47pF</text>
<text x="149.1" y="257.5">C15</text>
<text x="161.9" y="253.6">C17</text>
<text x="162.5" y="257">4K</text>
<text x="149.1" y="259.8">47uF</text>
<text x="161.9" y="262.5">R21</text>
<text x="143.4" y="272.6">GND1</text>
</g>
<g font-size="1.8" fill="#a90000">
<text x="129.3" y="35.6" transform="rotate(-90 129.3 35.6)">4</text>
<text x="129.3" y="47.7" transform="rotate(-90 129.3 47.7)">11</text>
<text x="42.9" y="54" transform="rotate(-90 42.9 54)">2</text>
<text x="48.8" y="59.4">3</text>
<text x="137.7" y="58.2">3</text>
<text x="229.6" y="55.3" transform="rotate(-90 229.6 55.3)">2</text>
<text x="137.7" y="63.2">2</text>
<text x="150.4" y="60.7">1</text>
<text x="222.8" y="60.7">3</text>
<text x="42.9" y="66.7" transform="rotate(-90 42.9 66.7)">1</text>
<text x="229.6" y="68" transform="rotate(-90 229.6 68)">1</text>
<text x="107.7" y="89" transform="rotate(-90 107.7 89)">1</text>
<text x="84.8" y="91.5" transform="rotate(-90 84.8 91.5)">1</text>
<text x="156.8" y="95">5</text>
<text x="156.8" y="100.1">6</text>
<text x="169.5" y="97.5">7</text>
<text x="45.6" y="109">1</text>
<text x="45.6" y="115.3">1</text>
<text x="45.6" y="121.7">1</text>
<text x="45.6" y="128">1</text>
<text x="45.6" y="134.4">1</text>
<text x="45.6" y="140.7">1</text>
<text x="44.2" y="196.3" transform="rotate(-90 44.2 196.3)">2</text>
<text x="230.9" y="197.6" transform="rotate(-90 230.9 197.6)">2</text>
<text x="50.1" y="201.7">3</text>
<text x="138.4" y="200.4">10</text>
<text x="151.7" y="202.9">8</text>
<text x="224.1" y="202.9">3</text>
<text x="44.2" y="209" transform="rotate(-90 44.2 209)">1</text>
<text x="139" y="205.5">9</text>
<text x="230.9" y="210.3" transform="rotate(-90 230.9 210.3)">1</text>
<text x="86.1" y="233.8" transform="rotate(-90 86.1 233.8)">1</text>
<text x="109" y="231.2" transform="rotate(-90 109 231.2)">1</text>
<text x="157.4" y="237.2">12</text>
<text x="170.1" y="239.8">14</text>
<text x="157.4" y="242.3">13</text>
</g>
<g font-size="1.8" fill="#0f0f0f">
<text x="221" y="53.1">2A</text>
<text x="207" y="65.8">3A</text>
<text x="222.2" y="195.3">2</text>
<text x="208.3" y="208">3</text>
<text x="231.1" y="213.1">1</text>
</g>
<g font-size="1.8" fill="#0000c2">
<text x="236.2" y="65.8">+48</text>
<text x="241.4" y="65.8">V phantom</text>
<text x="253" y="65.8">power</text>
<text x="77.7" y="110.9">R11</text>
<text x="77.7" y="112.9">1K=26</text>
<text x="82.6" y="110.9">and</text>
<text x="87.2" y="110.9">R13</text>
<text x="92.1" y="110.9">Gain</text>
<text x="97.4" y="110.9">values</text>
<text x="104.6" y="110.9">in</text>
<text x="107.5" y="110.9">dB:</text>
<text x="77.7" y="115">3K=29</text>
<text x="77.7" y="117">4K=32</text>
<text x="77.7" y="119.1">5K=34</text>
<text x="77.7" y="121.1">6K=35</text>
<text x="77.7" y="123.2">7K=37</text>
<text x="77.7" y="125.2">8K=38</text>
<text x="77.7" y="127.3">9K=39</text>
<text x="53.3" y="134.5">Suitable</text>
<text x="62.2" y="134.5">4</text>
<text x="64.5" y="134.5">gang</text>
<text x="70.3" y="134.5">potmeter</text>
<text x="79.9" y="134.5">PTD904-1015K-B103</text>
<text x="102.4" y="134.5">if</text>
<text x="104.9" y="134.5">you</text>
<text x="109.3" y="134.5">want</text>
<text x="114.8" y="134.5">variable</text>
<text x="123.5" y="134.5">gain.</text>
<text x="78.2" y="138.3">R19</text>
<text x="78.2" y="140.4">1K=26</text>
<text x="78.2" y="142.4">3K=29</text>
<text x="83.1" y="138.3">and</text>
<text x="87.7" y="138.3">R21</text>
<text x="92.6" y="138.3">Gain</text>
<text x="97.9" y="138.3">values</text>
<text x="105.1" y="138.3">in</text>
<text x="108.1" y="138.3">dB:</text>
<text x="78.2" y="144.5">4K=32</text>
<text x="78.2" y="146.5">5K=34</text>
<text x="78.2" y="148.6">6K=35</text>
<text x="78.2" y="150.6">7K=37</text>
<text x="78.2" y="152.6">8K=38</text>
<text x="78.2" y="154.7">9K=39</text>
<text x="237.5" y="208">+48</text>
<text x="242.7" y="208">V phantom</text>
<text x="254.2" y="208">power</text>
</g>
<g font-size="1.4" fill="#840000">
<text x="42.2" y="56.8" transform="rotate(-90 42.2 56.8)">2</text>
<text x="232.5" y="58.1" transform="rotate(-90 232.5 58.1)">2</text>
<text x="42.2" y="63.9" transform="rotate(-90 42.2 63.9)">1</text>
<text x="45.8" y="60.4" transform="rotate(-90 45.8 60.4)">3</text>
<text x="228.9" y="61.6" transform="rotate(-90 228.9 61.6)">3</text>
<text x="232.5" y="65.2" transform="rotate(-90 232.5 65.2)">1</text>
<text x="43.5" y="199.1" transform="rotate(-90 43.5 199.1)">2</text>
<text x="47" y="202.6" transform="rotate(-90 47 202.6)">3</text>
<text x="230.2" y="203.9" transform="rotate(-90 230.2 203.9)">3</text>
<text x="233.7" y="200.3" transform="rotate(-90 233.7 200.3)">2</text>
<text x="43.5" y="206.2" transform="rotate(-90 43.5 206.2)">1</text>
<text x="233.7" y="207.4" transform="rotate(-90 233.7 207.4)">1</text>
</g>
</svg>
